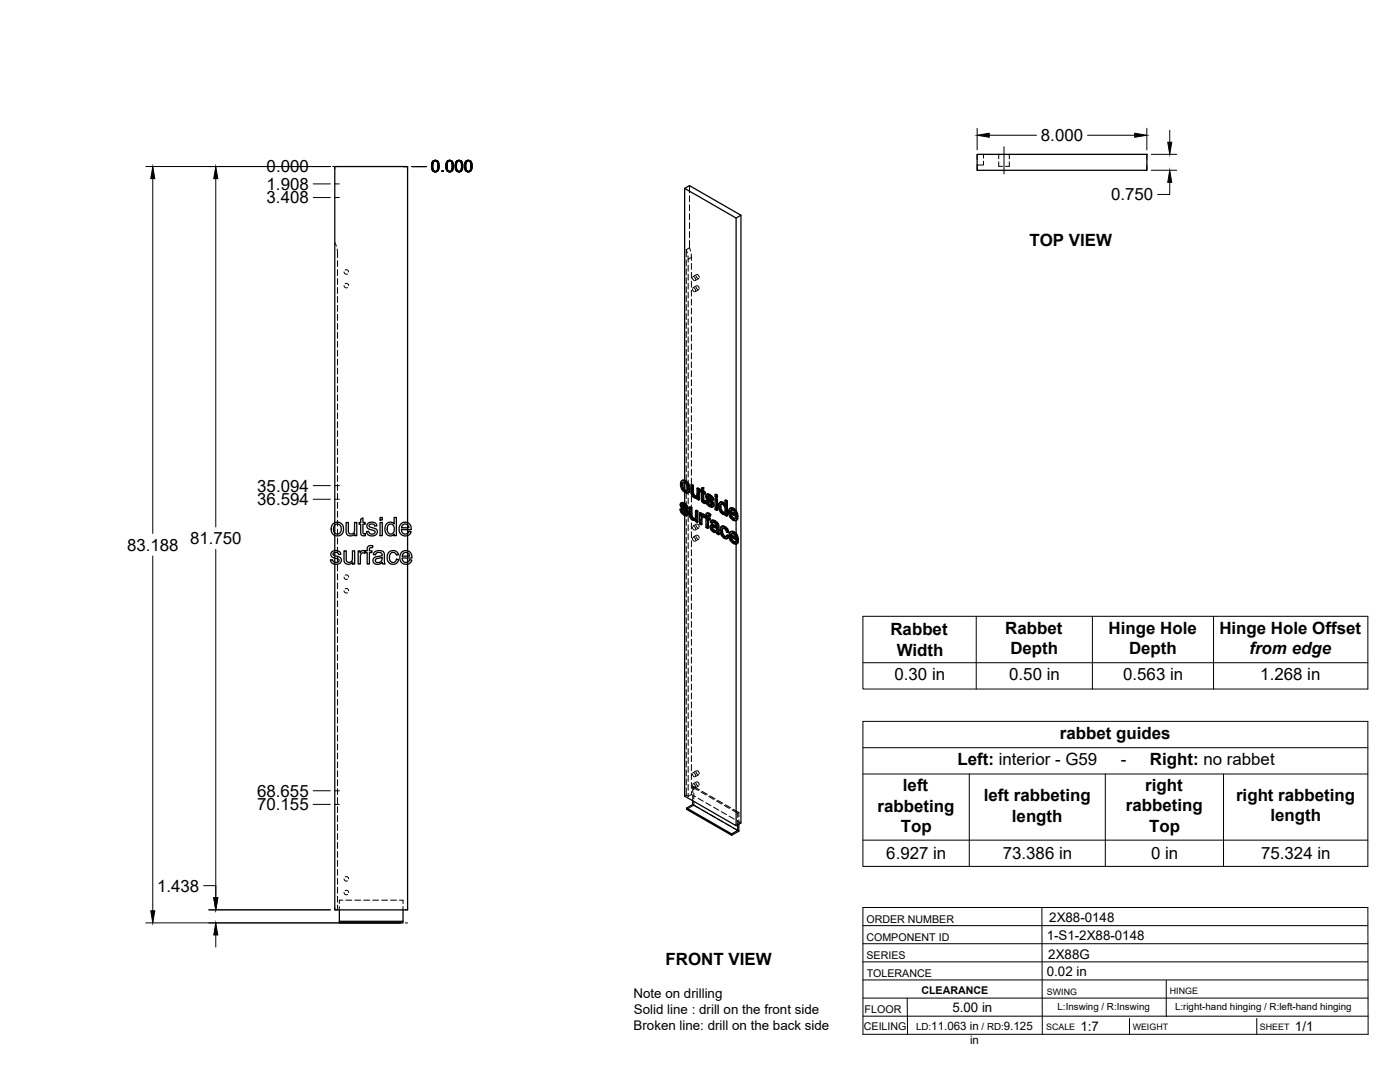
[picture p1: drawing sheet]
<svg xmlns="http://www.w3.org/2000/svg" width="559mm" height="432mm" viewBox="0 0 559 432" stroke-linecap="round" stroke-linejoin="round" font-family="sans-serif">
<!-- layer: Visible -->
<g fill="none" stroke="#000" stroke-width=".51">
<path d="M273.3 75.2l1.9-1.1 20.5 11.8v242.5l-1.9 1.1M273.3 75.2l20.5 11.8v116.8M273.3 75.2v116.4M390 61.6h67.8v6.4h-67.8zM295.7 85.9l-1.9 1.1M272.2 191.8l.6-.2 .9 .2zM272.2 191.8l-.4 .5-.2 1 .5 1.9 1.5 1.4 .8 .1 .5-.3M272.3 193.6l.3 1.4M272.6 195l.3-.1 .8 .8-.3 .2zM272.8 192.5l-.2 .9M272.9 194.9l-.3-1.5-.3 .2v-.3l.2-.6 .5-.2 1 .7 .4 1.3-.2 1.4h-.8M273.3 192.6v2.8"/>
<path d="M273.3 196.4v4.5M273.4 192l1 1a1.88 1.88 0 0 1 1 2M273.7 195.7l.5 .2M273.7 191.8l1.2 1.3M274.6 193.3l.5 1.9 .3-.2-.2 1.2M275.1 195.2l-.2 1.2 .3-.2-.6 .5M275.8 193.5l.7 .4 .3-.2v3.2M276.5 193.9v3.1l.3-.1 .3 .6M276.5 197.1l.3 .6 .3-.2 .4 .4M276.8 197.7l.4 .4h.9M276.8 193.7l-.7-.4-.3 .2v3l.3 1.2 .8 .8a.97 .97 0 0 0 1.4 .1v.6l.5 .4M277.2 198.1l.5 .1"/>
<path d="M278 198.1l-.3 .1M278.2 194.9l.6 .4 .4-.2v4.3l-.4 .2v-4.3M278.3 198.6l-.3 .2M279.2 195.1l-.7-.4-.3 .2v2.7l-.5 .6M280 195.5l-.5 .1v.6l.5 .3v3.3l.9 1h.7l-.1-.7h-.6M280 194.8l.9-.2v1.5M280.6 194.8v1.5l.3-.2 .6 .3M280.6 196.3l.6 .3 .3-.2v.6l-.3 .2v-.6M280.6 199.7l.6 .2M280.7 200l.8 .1M280.9 194.6l-.9 .2v1.1l-.5-.3M280.9 197v2.6"/>
<path d="M281.2 197.2l-.6-.4v2.9l.4 .1M281.6 199.8l.6 .3M282.1 197.3l.7-.1 .6 .2M282.3 198.3l.6 .4M282.4 198.6l.2 .3 .4-.1 1.4 1.3M282.4 197.1l-.4 .3M282.5 197.4h.9l.7 .6M282.5 199.9l-.9-.1 .7 1.6 1.2 .9 1-.1M282.6 198.9l1.5 1.4 .3-.2 .4 .6M282.6 198v.1M282.7 198.4l-.1-.3-.3 .2 .1-.2 .9 .3 .6 1 .6 .2M282.8 197.2l-.9 .2-.2 .9 .4 .9 1.8 1.8-.1 .7"/>
<path d="M283 197.6l.8 .6 .3-.2 .5 .6M283.8 198.2l.5 .6 .3-.2 .2 .9-.3 .1-.2-.8M285.4 199l.3-.1 .7 .3-.4 .2zM285.4 197.4l.3-.2 .7 .4-.4 .2zM285.4 199v4.3l.6 .4M285.4 197.4v.8l.6 .4M286.4 199.2v4.3l-.4 .2v-4.3M286.4 197.6v.8l-.4 .2v-.8M289.4 199.7l.6 .3 .3-.1v5.9l-.3 .2v-6M290.3 199.9l-.6-.4-.3 .2v2.1l-.5-.7M133 209l1.7-.6 1.4 .5 .9 1.2v2.2l-.8 1.1-1.8 .5-1.5-.7-.7-1.6a2.9 2.9 0 0 1 .8-2.6zM133.5 209.6l1.2-.5 .7 .2 .5 .6 .3 1.7-.8 1.4-1.2 .1-.8-.6-.3-1.6z"/>
<path d="M133.6 209.6v3.1M133.6 213.7v6M137.3 219.8h.9v3a1.32 1.32 0 0 0 1.3 1.7 1.32 1.32 0 0 0 1.2-1.8v-2.9h.9v5.3h-.8v-.8a1.86 1.86 0 0 1-2.3 .9 1.86 1.86 0 0 1-1.2-2.1zM138.2 208.5h.8l.1 3.8a1.31 1.31 0 0 0 1.7 .7 1.31 1.31 0 0 0 .7-1.7v-2.8h.9v5.3h-.8v-.8a1.86 1.86 0 0 1-2.2 .8 1.86 1.86 0 0 1-1.2-2zM143 219.8h.7v.8a1.28 1.28 0 0 1 2.1-.6l.8-.2v-1.1a1.56 1.56 0 0 1 2.2-.9l-.1 .8a.81 .81 0 0 0-.9 0 .81 .81 0 0 0-.4 .8v.4h1.1v.7h-1.1v4.6h-.8v-4.6h-.8v-.4l-.3 .7-.8-.2-.7 .5-.2 4h-.8zM144 207.2l.9-.5v1.8h.9v.7h-.9v3.4l.2 .4h.7l.1 .8h-1.3l-.6-.7v-3.9h-.7v-.7h.7zM146.7 209l.9-.5 1.4-.1a1.53 1.53 0 0 1 1.4 1.5l-.8 .1a1.17 1.17 0 0 0-1.2-.9 1.17 1.17 0 0 0-1.1 .8l.4 .5 2.1 .5a1.6 1.6 0 0 1 .7 2.1 1.6 1.6 0 0 1-2 .9l-1.5-.4-.7-1.3 .9-.2 .4 .9 .5 .2 1.3-.2a.73 .73 0 0 0 .3-.9 .73 .73 0 0 0-.9-.4l-1.1-.3a1.41 1.41 0 0 1-1-2.3zM151.7 208.5h.9v5.3h-.9zM151.7 206.5h.9v1h-.9zM154.3 209l1.1-.6a1.86 1.86 0 0 1 1.9 .7v-2.6h.9v7.3h-.8v-.7a2.17 2.17 0 0 1-2.7 .5 2.17 2.17 0 0 1-1.1-2.5zM155 209.5l1.3-.3 .9 1v2l-.8 .9-1-.1-.7-.9-.1-1.5zM160 209.1a2.46 2.46 0 0 1 2.9-.4 2.46 2.46 0 0 1 1.2 2.7h-3.9l.3 1 .8 .7a1.46 1.46 0 0 0 1.9-1l.9 .1-.5 .9-.9 .7h-1.5l-1.2-.6-.7-1.7 .1-1.2z"/>
<path d="M160.7 209.5l.6-.3h1l.6 .6 .3 .8h-2.9zM162.7 208.6v-142.1h-29.1v142.1M162.7 209.5v1.1M162.7 211.4v1.5M162.7 213.8v6M271.4 203.2l.6 .3M271.9 200.7l.7-.1 .6 .2M272 203.5l.4-.2 .2 .9-.3 .1zM272.1 201.7l.7 .4M272.2 202l1.1 .6M272.2 200.6l-.4 .2M272.3 204.3l.7 .6h.8"/>
<path d="M272.3 200.8h.9l.8 .6M272.4 203.3l-1-.1 .7 1.6 1.3 .9 .9-.1M272.4 202.3l1.5 1.4 .3-.2 .5 .7M272.5 201.4l-.1 .1M272.5 201.8l-.3-.3 1 .3 .5 1 .6 .3M272.6 200.6l-.9 .3-.2 .8 .4 .8 1.9 1.9-.2 .7M272.9 201l.7 .6 .4-.2 .4 .7M273 204.9l.6 .2M273.3 205.7v112l20.5 11.8v-112.3M273.3 203.9v.9l-.7-.6M273.3 201.9v.7M273.3 202.6l.9 .9"/>
<path d="M273.6 201.6l.5 .6 .3-.1 .3 .8-.4 .2-.2-.9M273.7 205.1h-.1M273.9 203.7l.4 .6 .4-.1 .1 .7M274.3 204.3l.2 .7 .3-.1-.2 .5M274.5 205l-.2 .6 .3-.2-.4 .4M275.2 202.4l.7 .4 .3-.2v3.2M275.9 202.8v3.2l.3-.2 .3 .6M275.9 206l.2 .6 .4-.2 .4 .4M276.1 206.6l.5 .4h.9M276.2 202.6l-.7-.4-.3 .2v3.1l.3 1.1 .8 .8a.97 .97 0 0 0 1.4 .1M276.6 207l.6 .2M277.5 207l-.3 .2"/>
<path d="M277.6 203.8l.6 .4 .4-.2v4.3l-.4 .2v-4.3M277.7 207.5v.7l.5 .3M277.7 207.5l-.2 .2M278.6 204l-.7-.4-.3 .2v2.7l-.4 .7M279.2 204.7l.6 .4 .3-.2v.5l.4-.2M279.8 205.1v.6l.7-.5 .4 .1M280 206.4l.2 2.8-.4 .2v-2.2M280.1 204.9l-.6-.3-.3 .1v4.3l.6 .4M280.2 205.3h.7l.6 .4M280.3 206.1v.1M280.6 205.4l.6 .5M281 206.6l-.8-.5-.2 .3 .3-.2-.1 .8"/>
<path d="M281.2 200.3l.1 .7M281.2 206.4l.6 .4v3.7l.6 .4M281.2 206.4v-.3l-.2 .5M281.2 206.5l-.2 .1M282.2 204.9h.9l.6 .4M282.2 200.1l.3-.2 .3 .8-.3 .2zM282.4 206.6l.7 .4 .3-.2v.6l-.3 .1v-.5M282.5 204.7l-.5 .2M282.5 200.9l.6 .6h.9M282.7 207.3v3.4l-.3 .2v-3.8l.7 .4M282.7 205.7v.7M282.8 205.1l.6 .4 .3-.2-.4 .8 .1-.6"/>
<path d="M282.8 200.7l.7 .7M283.1 204.9l-.6-.2-.5 .2-.2 1.3-.6-.3 .6-.1M283.1 201.5l.7 .2M283.3 206.1a.46 .46 0 0 0-.5-.5 .46 .46 0 0 0-.4 .6v.4l.3-.2 .7 .4M283.8 209.6l.8-.2 1.4 .5M283.9 201.7h-.1M284.1 210.7l.2 .6 .3-.2 .5 .5M284.1 200.3l.4 .6 .3-.2 .2 .8M284.2 210.4l-.1 .3 .3-.2 .2 .6M284.2 209.4l-.5 .2M284.3 211.3l.5 .5h1h-1M284.3 210.3l-.1 .1"/>
<path d="M284.3 207.7l.9 .4 .3-.2 .8 .6M284.4 210.3l.8 .3a.72 .72 0 0 1 .8 .6 .72 .72 0 0 1-.5 .8M284.4 210.3l-.2 .1M284.4 210.3v.2M284.5 200.9l.1 .7 .4-.1-.2 .5M284.5 208.4l-.4 .5 .2-.4 .5-.1 1.1 1a.48 .48 0 0 1 0 .8 .48 .48 0 0 1-.7-.3l-.9-.3M284.6 209.4l-1 .3-.2 .9 .7 1.3 1.1 .6a.62 .62 0 0 1 .7 0 .62 .62 0 0 1 .3 .5l.6 .4M284.6 201.6l-.1 .6 .3-.2-.5 .4M284.6 207.6l-.7 .2M285.2 208.1l.8 .5 .3-.1 .4 .5M285.5 207.9l-.9-.3-.8 .3-.3 .5 .6 .5M286 208.6l.4 .6 .3-.2 .2 .7"/>
<path d="M286.4 209.2l.2 .6 .3-.1 .1 2.9M286.6 209.8l.1 3 .3-.2 .1 .6-.3 .2-.1-.6M287.4 202.4l.3 1.4M287.5 200.4h1.2l.6 .6M287.7 201.3h.8l.6 .8 .3 1.5-.3 1M287.7 201.3l-.3 1.1 .3-.2 .3 1.4M287.7 203.8l.3-.2 .8 .8-.4 .2zM287.8 201.2l-.1 .1M287.8 200.3l-.5 .2M288 201.1l-.3 1.1M288.1 212v.1a1.11 1.11 0 0 0 .7 1.4l.6 .5M288.2 210.1l.9 .2 .3-.2 1 1"/>
<path d="M288.3 213.4l.8 .8h.8M288.4 200.6l.5 .5h.5M288.4 204.6h.7M288.5 209.9l-.6 .3M288.6 210.8l-.2 1M288.7 200.4l-.8-.2-.8 .4-.3 .8v1.3l.9 1.9 1 .7 .7-.2v.5l.6 .4M288.8 204.4l.4 .1M289.1 210.3l.8 .6a1.42 1.42 0 0 1 1 1.5l-.3 .1-.5-1.3M289.4 210.1l-.9-.2-.7 .3-.4 .8v1.1l.4 1.3 .7 1 .9 .5 .7 .1M289.4 205.1l-.2 .2M290 213.7l.6 .4M290.6 212.5l-.6-.2-.7-1.2-.9-.3-.3 1.2 .3-.2 .3 1.4"/>
<path d="M290.6 214.1l.4-.1-.3 .6-.6 .4zM291 214l-.7-.5-.6 .8-.6-.1M291.3 202.9h.9a1.84 1.84 0 0 1 1.8 1.2M291.5 204.3l2 1.2-.3-1.1-.9-.9-.6 .1-.2 .7 .3-.2 1.7 1M291.5 212.3l.8-.1a2.05 2.05 0 0 1 2 1.3M291.7 213.6l2 1.2-.4-1.3-.9-.6-.5 .1-.2 .6 .3-.2 1.7 1M291.8 205l.3 .9M291.8 206.1l.7 .8h.9M292 203.5l-.2 .6M292 215.5l.8 .8h.8M292 214.4l.3 .9M292.2 212.9l-.2 .5"/>
<path d="M292.5 203l1 1a1.97 1.97 0 0 1 1 2.1M292.5 206.9l.6 .2M292.7 212.4l1 1a1.83 1.83 0 0 1 1 1.8v.2M292.8 216.3l.5 .2M292.8 202.8l-.8-.2-1 .7-.2 1.4 .3 1.1 .7 1.1 1.2 .9h.7l.8-.9M293 212.2l-.8-.2-.9 .5-.3 1.9 1 2 .9 .6 .9 .2M293.3 207l-.2 .1M293.5 216.4l-.2 .1M293.5 206.6l.7 .5M293.7 204.3l.5 1.9 .3-.1-.3 .1M293.7 216l.7 .5M293.8 206.2v.3"/>
<path d="M293.8 207.7v5.2M293.8 215.5v.5M293.9 213.7l.5 1.9 .3-.2-.3 .2M294.2 206.4l-2.8-1.6 .4 1.3 .3-.2 .8 .9M294.4 215.8l-2.8-1.6 .4 1.3 .3-.2 .8 .8M294.5 206.9l-.7 .8M294.5 206.9l-.6-.5-.8 .7M294.7 216.3l-.7 .8M294.7 216.3l-.9 .9M294.7 216.3l-.7-.5-.7 .7M132.4 220.2l1.2-.5 1.1 .1a1.53 1.53 0 0 1 1.4 1.4l-.9 .1a1.17 1.17 0 0 0-1.1-.9 1.17 1.17 0 0 0-1.2 .9l.3 .3 2.8 1.1a1.85 1.85 0 0 1-.4 2.2 1.85 1.85 0 0 1-2.2 .2l-1.1-.6-.4-1 .9-.1 .3 .7 .7 .4 1.2-.2a.81 .81 0 0 0 .2-1.1 .81 .81 0 0 0-1-.3l-1.2-.4a1.35 1.35 0 0 1-.6-2.3zM133.6 220.5v1.3"/>
<path d="M133.6 222.7v1.7M149.5 220.3l.7-.4 1.2-.2 1.7 .6 .6 4.8h-.9l-.2-.6-1.3 .6-1.2 .1-.8-.4-.4-.7a1.74 1.74 0 0 1 2-2l.6-.1a.77 .77 0 0 0 1-.8 .77 .77 0 0 0-1-.7l-1.2 .2-.4 .7-.9-.1zM150 223.2l2.5-.7a1.62 1.62 0 0 1-.6 1.7 1.62 1.62 0 0 1-1.9 0l-.2-.5zM155.2 220.4l1.2-.6h1.4l.8 .7 .4 .9-.8 .1a1.44 1.44 0 0 0-1.9-.9 1.44 1.44 0 0 0-.9 1.9l.4 1.4 .7 .5 1.1-.1 .6-1.1 .9 .1-.5 1.2a2.49 2.49 0 0 1-3.2 .2 2.49 2.49 0 0 1-.8-3.2zM160.3 220.5a2.46 2.46 0 0 1 2.9-.5 2.46 2.46 0 0 1 1.2 2.7h-3.9l.2 .9 .8 .8a1.43 1.43 0 0 0 2-1l.9 .1-.5 .9-.9 .7h-1.7l-1-.6-.6-.9-.1-1.1 .1-1zM161 220.9l.5-.4h1.1l.6 .5 .3 1h-3zM162.7 225.1v138h-29.1v-137.9M162.7 220.6v1.4M162.7 222.7v1.6M276.5 319.6v1.5l-2.4 1.4v.5l17.9 10.3v-.5l-17.9-10.3M276.5 321.1l17.9 10.3-2.4 1.4M294.4 329.2v2.2"/>
<path d="M294.9 328.9v2.8l-2.9 1.6M135.4 363.1v5.2h25.5v-.6h-25.5M160.9 363.1v4.6"/>
</g>
<!-- layer: Hidden -->
<g fill="none" stroke="#000" stroke-width=".4">
<path d="M275.2 74.1v2.9M275.2 78.1v2.4M392.6 64.3v1.5h-2.6M392.6 61.6v1.5M398.6 64.6v1.8h1.6M398.6 61.6v1.8M402.9 64.6v1.8h-1.5M402.9 61.6v1.8M133.6 96.8l.7 1.4M134.6 99.4l.1 3.4M273.9 99.6l.4 1.3M273.9 99.6v2.9"/>
<path d="M275.2 96v2.9l.4 1.3M275.2 98.9l-1.3 .7M275.2 81.7v2.4M275.2 85.3v2.4M275.2 88.9v2.3M275.2 92.4v2.4M134.7 104v2.4M134.7 107.6v2.4M134.7 111.2v2.4M134.7 114.7v2.4M134.7 118.3v2.4M137.3 114l.5 .8h.9"/>
<path d="M137.3 108.5l.5 .8h.9M137.8 113.2h.8l.5 .8M137.8 107.8l.8-.1 .5 .8M273.9 103.7v2.4M273.9 107.3v2.4M273.9 110.8v2.4M273.9 114.4v2.4M273.9 118v2.4M274.6 102.1l.1 2.5M274.7 105.8v2.4M274.7 109.4v2.4M274.7 113v2.4"/>
<path d="M274.7 116.6v2.3M275.9 101.3l.1 2.6M276 105.1v2.4M276 108.7v2.4M276 112.2v2.4M276 115.8v2.4M276 119.4v2.4M276.4 115.3l.2 .7 .6 .5M276.4 110.8l.2 .7 .6 .5M276.8 114.8l.6 .5 .3 .7M276.8 110.4l.6 .4 .3 .7M277.8 114.4l.3 .9 .5 .3"/>
<path d="M277.8 110l.3 .8 .5 .4M278 114l-1.4 .9M278 109.6l-1.4 .8M278.3 114l.5 .4 .3 .8M278.3 109.5l.5 .5 .3 .7M278.9 115.6l-1.4 .8M278.9 111.1l-1.4 .9M134.7 121.9v2.4M134.7 125.5v2.3M134.7 129v2.4M134.7 132.6v2.4M134.7 136.2v2.4"/>
<path d="M134.7 139.7v2.4M273.9 121.6v2.4M273.9 125.1v2.4M273.9 128.7v2.4M273.9 132.3v2.4M273.9 135.8v2.4M273.9 139.4v2.4M274.7 120.1v2.4M274.7 123.7v2.4M274.7 127.3v2.3M274.7 130.8v2.4M274.7 134.4v2.4"/>
<path d="M274.7 138v2.4M276 123v2.3M276 126.5v2.4M276 130.1v2.4M276 133.7v2.4M276 137.2v2.4M134.7 143.3v2.4M134.7 146.9v2.4M134.7 150.5v2.3M134.7 154v2.4M134.7 157.6v2.4M273.9 143v2.4"/>
<path d="M273.9 146.6v2.3M273.9 150.1v2.4M273.9 153.7v2.4M273.9 157.3v2.4M274.7 141.6v2.3M274.7 145.1v2.4M274.7 148.7v2.4M274.7 152.3v2.3M274.7 155.9v2.3M274.7 159.4v2.4M276 140.8v2.4M276 144.4v2.4"/>
<path d="M276 148v2.3M276 151.5v2.4M276 155.1v2.4M276 158.7v2.4M134.7 161.2v2.4M134.7 164.7v2.4M134.7 168.3v2.4M134.7 171.9v2.4M134.7 175.5v2.3M134.7 179v2.4M273.9 160.9v2.3M273.9 164.4v2.4"/>
<path d="M273.9 168v2.4M273.9 171.6v2.3M273.9 175.2v2.3M273.9 178.7v2.4M274.7 163v2.4M274.7 166.6v2.3M274.7 170.1v2.4M274.7 173.7v2.4M274.7 177.3v2.4M276 162.2v2.4M276 165.8v2.4M276 169.4v2.4"/>
<path d="M276 173v2.3M276 176.5v2.4M134.7 182.6v2.4M134.7 186.2v2.4M134.7 189.8v2.3M134.7 193.3v2.4M134.7 196.9v2.4M271.9 193.1l.5 1.9-.3 .2M272.4 195l1.3 1.3-.3 .2M272.5 191.6l-.9 1.7M272.8 192.5l-.2 .1M272.9 192.4h.8l-.3 .2"/>
<path d="M273.3 191.6v1M273.3 195.4v1M273.7 192.4l.8 .9-.4 .2M273.7 196.3l.9 .3-.3 .1M273.9 182.3v2.4M273.9 185.9v2.3M273.9 189.4v2.4M273.9 193v2.4M273.9 196.6v2.4M274.5 195.7l-.3 .2M274.5 193.3l.3 1.4-.4 .2M274.7 180.8v2.4"/>
<path d="M274.7 184.4v2.4M274.7 188v2.4M274.7 191.6v2.4M274.7 195.1v2.4M274.7 198.7v2.4M274.8 194.7l-.1 .7-.5 .5M274.9 196.5l-.3 .1M276 180.1v2.4M276 183.7v2.4M276 187.3v2.3M276 190.8v2.4M276 194.4v2.4"/>
<path d="M276 198v2.3M276.1 193.3l.1 3.4-.3 .2M276.2 196.7l.2 .7-.3 .1M276.4 197.4l.4 .6-.3 .1M276.8 198l.6 .5-.3 .1M277.4 198.5l.7 .2 .5-.3-.3 .2M278 198.1h.1M278.1 198.1h.1M278.3 198l-.4 .2M278.4 198.6h-.1M278.4 197.8l-.3 .3M278.5 194.7v2.7l-.4 .6"/>
<path d="M278.6 198.4v.7l-.3 .1M278.6 199.1l.6 .3M279.8 196l.5 .3-.3 .2M279.8 195.4v.6l-.3 .2M280 195.5l.3 .2M280.3 196.3v3.3l-.3 .2M280.3 194.6v1.1l-.3 .2M280.3 199.6l.3 .5-.3 .2M280.6 196.8l.3-.2v.4M280.9 196.6l.6 .4M281.9 199.7l.5 1.3-.4 .1M282 197.8l.1 .7-.3 .2"/>
<path d="M282.1 197.4l-.4 .6M282.1 198.5l.4 .6-.3 .2M282.3 197.2l-.5 .4M282.5 198l.3-.2-.2 .2M282.5 199.1l1.6 1.6-.3 .2M282.7 197.9l-.3 .1M282.8 197.8l.6 .2-.3 .2M283.4 198l.6 .5-.3 .2M284 198.5l.2 .7-.3 .2M284.2 199.2l.6 .3M285.7 197.2v.9l-.3 .1M285.7 198.9v1.5"/>
<path d="M285.7 198.1l.7 .3M289.7 199.5v2.1l-.3 .2M133.6 208.6v1M133.6 212.7v1M133.6 219.7v.8M134.7 200.5v2.3M134.7 204v2.4M134.7 207.6v2.4M134.7 211.2v2.4M134.7 214.8v2.3M134.7 218.3v2.4M162.7 208.6v.9"/>
<path d="M162.7 210.6v.8M162.7 212.9v.9M162.7 219.8v.8M271.7 203.1l.5 1.3-.3 .2M271.8 201.3l.2 .6-.3 .2M271.9 200.8l-.4 .6M272 201.9l.4 .6-.3 .2M272.1 200.6l-.5 .4M272.2 204.4l1.1 1-.3 .1M272.3 201.4l.3-.2-.1 .2M272.4 202.5l1.6 1.6-.3 .2M272.6 201.3l-.4 .1"/>
<path d="M272.6 201.2l.6 .2-.3 .2M273.2 201.4l.6 .6-.3 .1M273.3 200.9v1M273.3 202.6v1.3M273.3 204.7v1M273.3 205.4l.8 .2-.3 .2M273.8 204.9h.2M273.8 202l.2 .6-.3 .2M273.9 200.2v2.3M273.9 203.7v2.4M273.9 207.3v2.4M273.9 210.9v2.4"/>
<path d="M273.9 214.4v2.4M273.9 218v2.4M274 204.1l.2 .5-.4 .1M274 204.9l-.3 .2 .3-.2M274 202.6l.7 .3M274.2 204.6l-.2 .3M274.5 205.6h-.4M274.7 202.3v2.4M274.7 205.8v2.4M274.7 209.4v2.4M274.7 213v2.4M274.7 216.6v2.3"/>
<path d="M275.5 202.2l.1 3.4-.3 .2M275.6 205.6l.2 .7-.3 .2M275.8 206.3l.4 .6-.3 .2M276 201.5v2.4M276 205.1v2.4M276 208.7v2.4M276 212.3v2.3M276 215.8v2.4M276 219.4v2.4M276.2 206.9l.6 .5-.3 .2M276.4 214.8l.2 .7 .6 .5M276.4 210.4l.2 .7 .6 .5"/>
<path d="M276.8 207.4l.7 .2 .5-.3-.2 .2M276.8 214.4l.6 .4 .3 .8M276.8 209.9l.6 .5 .3 .7M277.5 207h.1M277.7 206.9l-.4 .2M277.8 214l.3 .8 .5 .4M277.8 209.6l.3 .8 .5 .3M277.8 206.7l-.3 .3M277.9 203.6v2.8l-.4 .5M278 207.3v.7l-.3 .2M278 213.6l-1.4 .8M278 209.1l-1.4 .9"/>
<path d="M278 208l.6 .3M278.3 213.6l.5 .4 .3 .7M278.3 209.1l.5 .4 .3 .8M278.9 215.2l-1.4 .8M278.9 210.7l-1.4 .8M279.5 207.3v1.6l-.3 .1M279.5 208.9l.7 .3M279.5 204.6v1.5M280.1 205.4v.1M280.3 206.1l.2-.2-.3 .2M280.4 205.2l-.6 .5M280.4 206l-.3 .1"/>
<path d="M280.5 205.9l.4 .1-.3 .2M280.6 200.1l.5 .5-.3 .1M280.9 206l.4 .4M281.1 200.6l.5 .2M281.2 206.1l.3-.2-.2 .5M281.5 205.7v.1M281.5 206.3l.6 .3-.3 .2M281.5 205.9l-.2 .5M281.5 205.7l-.3 .3M281.8 205.8l.3 .2M282.1 209v1.3l-.3 .2M282.1 210.3l.6 .4"/>
<path d="M282.1 206.6v1.3M282.2 205l-.1 1-.3 .2M282.3 204.7l-.5 .4M282.4 207.1l.3-.2v.4M282.4 201l1.1 1-.3 .1M282.5 205.7h.2M282.7 206.9l.7 .5M282.8 205.5l.4 .1-.3 .2M283.2 205.6l.4 .3M283.5 202l.8 .2-.3 .2M283.7 210.1l.4 1.1-.4 .2M283.8 208.2l.6 .5"/>
<path d="M283.8 209.6l-.4 .7M284 201.5h.1M284 209.4l-.5 .4M284.1 211.2l.9 .9-.3 .2M284.1 207.7l-.6 .7M284.1 201.5l-.2 .2M284.1 200.7l.2 .5-.3 .1M284.2 201.5l-.4 .2M284.2 207.6l-.4 .3M284.3 201.2l-.2 .3M284.4 208.4l.4-.2-.3 .2M284.5 210.2l.2-.1z"/>
<path d="M284.5 210.2l-.2 .1M284.6 210.1l-.4 .2M284.6 202.2h-.3M284.7 210.1l1.6 .5-.3 .2M284.8 208.2l.6 .2-.3 .2M285 212.1l.7 .2-.3 .2M285.4 208.4l.7 .7-.3 .2M285.7 212.3l.7-.1-.4 .2M285.7 201.6v1.6l-.3 .1M285.7 203.2l.7 .3M286 209.9l.3 .1M286 211.7l-.3 .2"/>
<path d="M286.1 209.1l.2 .7-.3 .2M286.2 211.5l-.4 .3M286.3 210.6l-.1 .9-.3 .2M286.3 209.8l-.3 .4M286.4 212.2l.1 .7-.3 .1M286.5 212.9l.6 .3M287.1 201.8l.2 1.3-.3 .2M287.3 200.7l-.2 1.1-.3 .2M287.3 203.1l.6 1.1-.4 .2M287.6 200.3l-.6 .6M287.7 211.4l.5 1.9-.3 .2M287.9 204.2l.8 .8-.3 .1"/>
<path d="M287.9 210.3l-.2 1.1-.3 .2M288 201.1h.7l-.3 .2M288 201.1l-.2 .1M288 201.1h.1M288.1 201l-.3 .2M288.2 213.3l1.2 1.3-.3 .2M288.2 210l-.6 .5M288.6 210.8l-.2 .1M288.7 210.7l.8 .1-.4 .1M288.7 205l.6 .1 .4-.2-.3 .2M288.7 201.1l.8 .8-.4 .2M289.4 201.1l.3 .5"/>
<path d="M289.4 214.6l1 .2M289.5 210.8l.5 .5-.3 .2M289.5 201.9l.3 1.5-.4 .2M289.5 205.1h-.1M289.7 204.9v.6l-.3 .1M289.7 205.5l.6 .3M289.8 203.4l-.2 .7-.4 .4 .3-.1M290 211.3l.3 .8-.3 .2M290 214.1l-.1 .1M290.3 212.1l.6 .3M290.3 213.5l-.6 .8M291.1 204.1l.5 1.9-.3 .2"/>
<path d="M291.3 213.5l.5 1.9-.4 .2M291.4 204.8l.4-.1v.3M291.6 206l1.3 1.4-.4 .1M291.6 202.7l-.8 1.6M291.6 214.2l.4-.2v.4M291.8 204.7l2.7 1.5M291.8 215.4l1.3 1.3-.3 .2M291.8 212.1l-.5 1.4-.3 .2M292 214l2.7 1.6M292 203.5l-.2 .1M292.1 203.4l.7 .1-.3 .1M292.2 212.9h-.2"/>
<path d="M292.3 212.7l.7 .1-.3 .2M292.8 203.5l.8 .8-.3 .2M292.9 207.4l1 .2-.3 .2M293 212.8l.8 .9-.3 .2M293.5 206.9h-.1M293.5 206.9l-.2 .1M293.5 205.1l.4 .2M293.6 206.8l-.4 .2M293.6 204.3l.3 1-.4 .2M293.7 216.3h-.1M293.7 216.3l-.2 .1M293.7 214.4l.4 .3"/>
<path d="M293.8 216.2l-.4 .2M293.8 213.7l.3 1-.4 .1M293.8 216v1.2l.3-.2-1-.3M293.8 203.8v2.4M293.8 206.5v1.2M293.8 212.9v2.6M293.9 206.4l-.4 .5M294 215.8l-.3 .5M294.1 207.5l-.2 .1M294.3 216.9l-.2 .1M133.6 221.8v.9M133.6 224.4v.8"/>
<path d="M134.7 221.9v2.4M134.7 225.5v2.4M134.7 229v2.4M134.7 232.6v2.4M134.7 236.2v2.4M134.7 239.8v2.3M137.3 235.8l.6 .8 .8-.1M137.3 230.3l.6 .9 .8-.1M137.8 235l.8-.1 .5 .9M137.8 229.5h.8l.5 .8M162.7 222v.7M162.7 224.3v.8"/>
<path d="M273.9 221.6v2.4M273.9 225.1v2.4M273.9 228.7v2.4M273.9 232.3v2.4M273.9 235.9v2.4M273.9 239.4v2.4M274.7 220.1v2.4M274.7 223.7v2.4M274.7 227.3v2.4M274.7 230.8v2.4M274.7 234.4v2.4M274.7 238v2.4"/>
<path d="M276 223v2.4M276 226.5v2.4M276 230.1v2.4M276 233.7v2.4M276 237.3v2.3M134.7 243.3v2.4M134.7 246.9v2.4M134.7 250.5v2.4M134.7 254v2.4M134.7 257.6v2.4M273.9 243v2.4M273.9 246.6v2.4"/>
<path d="M273.9 250.1v2.4M273.9 253.7v2.4M273.9 257.3v2.4M274.7 241.6v2.3M274.7 245.1v2.4M274.7 248.7v2.4M274.7 252.3v2.4M274.7 255.9v2.3M274.7 259.4v2.4M276 240.8v2.4M276 244.4v2.4M276 248v2.4"/>
<path d="M276 251.5v2.4M276 255.1v2.4M276 258.7v2.4M134.7 261.2v2.4M134.7 264.8v2.3M134.7 268.3v2.4M134.7 271.9v2.4M134.7 275.5v2.4M134.7 279v2.4M273.9 260.9v2.3M273.9 264.4v2.4M273.9 268v2.4"/>
<path d="M273.9 271.6v2.4M273.9 275.2v2.3M273.9 278.7v2.4M274.7 263v2.4M274.7 266.6v2.3M274.7 270.2v2.3M274.7 273.7v2.4M274.7 277.3v2.4M276 262.3v2.3M276 265.8v2.4M276 269.4v2.4M276 273v2.4"/>
<path d="M276 276.5v2.4M134.7 282.6v2.4M134.7 286.2v2.4M134.7 289.8v2.3M134.7 293.3v2.4M134.7 296.9v2.4M273.9 282.3v2.4M273.9 285.9v2.3M273.9 289.5v2.3M273.9 293v2.4M273.9 296.6v2.4M274.7 280.9v2.3"/>
<path d="M274.7 284.4v2.4M274.7 288v2.4M274.7 291.6v2.4M274.7 295.1v2.4M274.7 298.7v2.4M276 280.1v2.4M276 283.7v2.4M276 287.3v2.3M276 290.8v2.4M276 294.4v2.4M276 298v2.4M134.7 300.5v2.4"/>
<path d="M134.7 304.1v2.3M134.7 307.6v2.4M134.7 311.2v2.4M134.7 314.8v2.3M134.7 318.3v2.4M273.9 317.3l.8 .5M273.9 300.2v2.3M273.9 303.7v2.4M273.9 307.3v2.4M273.9 310.9v2.4M273.9 314.5v2.8M273.9 317.3l-.6 .4"/>
<path d="M274.7 302.3v2.4M274.7 305.9v2.4M274.7 309.4v2.4M274.7 313v2.4M274.7 316.6v1.2M276 317l-1.3 .8M276 301.6v2.3M276 305.1v2.4M276 308.7v2.4M276 312.3v2.3M276 315.8v1.2M276 317l1.6 1"/>
<path d="M276.4 308.8l.2 .7 .6 .5M276.4 313.3l.2 .7 .6 .5M276.5 317.5v2.1M276.5 314.2l2.3 1.3M276.8 308.4l.6 .4 .3 .8M276.8 312.8l.6 .4 .3 .8M276.9 315.3v-1.4l-.4 .3v2.1M276.9 316.4v2.4M276.9 313.9l2.3 1.3M277.8 308l.3 .8 .5 .4M277.8 312.4l.3 .9 .5 .3M278 307.6l-1.4 .8"/>
<path d="M278 312l-1.4 .9M278.3 307.6l.5 .4 .3 .7M278.3 312l.5 .4 .3 .8M278.6 318.6l2.1 1.2M278.9 309.1l-1.4 .9M278.9 313.6l-1.4 .8M279.8 316.1l2.1 1.2M280.2 315.8l2.1 1.2M282.9 317.9l2 1.2M283.4 317.6l2 1.2M286 319.7l2.1 1.1M286.4 319.4l2.1 1.2"/>
<path d="M134.7 321.9v2.4M134.7 325.5v2.4M134.7 329.1v2.3M134.7 332.6v2.4M134.7 336.2v2.4M134.7 339.8v2.4M276.9 321.3l-2.8 1.7M276.9 320v1.3M276.9 321.3l2.3 1.3M280.2 323.2l2.1 1.2M281.7 320.4l2.1 1.1M283.4 325l2 1.2"/>
<path d="M284.8 322.1l2.1 1.2M286.4 326.8l2.1 1.2M287.9 323.9l2.1 1.2M289.1 321.4l2 1.2M289.5 321.2l2.1 1.2M289.5 328.6l2.1 1.2M291 325.7l2.1 1.2M292.2 323.2l2.2 1.3 .5-.2M292.6 323l2.3 1.3M292.6 330.4l2.3 1.3M294.1 327.5l1.6 .9M294.4 324.5v1.7"/>
<path d="M294.4 327.4v1.8M294.9 324.3v1.7M294.9 327.2v1.7M134.7 343.3v2.4M134.7 346.9v2.4M134.7 350.5v2.4M134.7 354.1v2.3M134.7 357.6v2.4M136.8 359.2h-1.4v1.4M137.3 350.8l.6 .8 .8-.1M137.3 356.2l.5 .8h.9M137.8 349.9h.8l.5 .8"/>
<path d="M137.8 355.4l1 .1 .3 .7M138 359.2h2.4M141.6 359.2h2.4M145.2 359.2h2.4M148.8 359.2h2.3M152.3 359.2h2.4M155.9 359.2h2.4M159.5 359.2h1.4v1.4M134.7 361.2v1.9M135.4 361.8v1.3M160.9 361.8v1.3"/>
</g>
<!-- layer: Reference -->
<g fill="none" stroke="#000" stroke-width=".4">
<path d="M132.7 66.5h.9v.9M133.6 66.5h1.8M133.6 78.8h1.8M133.6 73.4h1.8M160.9 66.5h1.8M161.8 66.5h.9v.9M390 61.6v2.1M390 65.8v2.2M457.8 61.6v2.1M457.8 65.8v2.2M133.6 199.2h1.8M133.6 193.8h1.8"/>
<path d="M133.6 315.6h1.8M133.6 321h1.8M133.6 362.2v.9h.9M161.8 368.3h.9M162.7 362.2v.9h-.9"/>
</g>
<!-- layer: Hidden Narrow -->
<path d="M276 102.7l-1.3 .7M276.1 196l-.3 .2M278.5 197l-.3 .2M280.3 198.8l-.3 .1M273.3 203.5l-.3 .1M275.5 204.9l-.3 .2M277.9 205.9l-.3 .2M282.1 205.6l-.3 .1M283.5 200l-.3 .2M285.3 210.3l-.4 .2M286.3 210.9l-.3 .1" fill="none" stroke="#000" stroke-width=".4"/>
<!-- layer: Visible Narrow -->
<path d="M276.8 196.1l-.3 .2M280.9 199.2l-.3 .1M283.5 199.2l-.3 .2M273.3 202.6l-.3 .2M276.2 205l-.3 .2M282.7 206l-.3 .2M285.2 209.6l-.3 .2M286.9 210.3l-.3 .2M286.9 211.3l-.3 .2" fill="none" stroke="#000" stroke-width=".4"/>
<!-- layer: Titleblock -->
<path d="M344.4 362.2h201.6l.1 50.6h-201.7zM344.4 376.6h201.6M344.4 369.4h201.6M415.9 362.2l.1 50.6M344.4 383.9h201.6M344.4 398.3h201.6M344.4 391.1h201.6M362.1 398.3l.1 14.4M465.5 391.3v14.4M344.4 405.5h201.7M450.8 406.4v6.4M501.6 406.4v6.4" fill="none" stroke="#000" stroke-width=".4"/>
<!-- layer: Custom Tables -->
<path d="M344.4 246h201.6v29h-201.6zM389.7 246v29M436 246v29M484.4 246v29M344.4 264.5h201.6M344.4 287.9h201.6v57.9h-201.6zM344.4 298.4h201.6M344.4 308.9h201.6M386.9 308.9v36.9M441.2 308.9v36.9M488.4 308.9v36.9M344.4 335.3h201.6" fill="none" stroke="#000" stroke-width=".4"/>
<!-- layer: FD_Dimensions -->
<g fill="none" stroke="#000" stroke-width=".4">
<path d="M390 51.2v8.6M394.8 54h18.9M434.1 54h18.8M457.8 51.2v8.6M466.9 51.9v4.9M58.2 66.5h73.7M61 71.3v141.6M86.1 71.3v139M125 78.8h6.9M125 73.4h6.9M164.4 66.5h5.9M459.5 61.6h10.2"/>
<path d="M459.5 67.9h10.2M466.9 72.8v4.8h-4.8M125 199.2h6.9M125 193.8h6.9M86.1 219.3v139M61 221.9v141.6M125 315.6h6.9M125 321h6.9M81.3 353.4h4.8M58.2 368.3h101.8M83.3 363.1h48.6M86.1 373.1v4.9"/>
</g>
<path d="M390 54l4.8-.8v1.6zM452.9 53.2l4.9 .8-4.9 .8zM466.1 56.8h1.6l-.8 4.8zM61 66.5l.8 4.8h-1.6zM86.1 66.5l.8 4.8h-1.6zM466.9 67.9l.8 4.9h-1.6zM85.3 358.3h1.6l-.8 4.8zM60.2 363.5h1.6l-.8 4.8zM86.1 368.3l.8 4.8h-1.6z" fill="#000" stroke="#000" stroke-width=".4"/>
<!-- layer: Smart Centers -->
<path d="M400.7 58.5v10.9" fill="none" stroke="#000" stroke-width=".4"/>
<g font-size="6.7">
<text x="415.5" y="56.3">8.000</text>
<text x="106.4" y="68.8">0.000</text>
<text x="172" y="68.8">0.000</text>
<text x="106.4" y="75.8">1.908</text>
<text x="106.4" y="81.2">3.408</text>
<text x="443.5" y="80">0.750</text>
<text x="410.9" y="98.2">TOP VIEW</text>
<text x="102.7" y="196.2">35.094</text>
<text x="102.7" y="201.6">36.594</text>
<text x="50.7" y="219.8">83.188</text>
<text x="75.8" y="217.1">81.750</text>
<text x="355.4" y="253.6">Rabbet</text>
<text x="401.2" y="252.9">Rabbet</text>
<text x="442.5" y="252.9">Hinge Hole</text>
<text x="486.7" y="252.9">Hinge Hole Offset</text>
<text x="357.9" y="261.6">Width</text>
<text x="403.3" y="261">Depth</text>
<text x="450.6" y="261">Depth</text>
<text x="498.7" y="261">from edge</text>
<text x="357" y="271.4">0.30 in</text>
<text x="402.8" y="271.4">0.50 in</text>
<text x="448.3" y="271.4">0.563 in</text>
<text x="503" y="271.4">1.268 in</text>
<text x="423" y="294.8">rabbet guides</text>
<text x="382.2" y="305.4">Left: interior - G59</text>
<text x="447.4" y="305.4">-</text>
<text x="459" y="305.4">Right: no rabbet</text>
<text x="102.6" y="317.9">68.655</text>
<text x="360.4" y="315.8">left</text>
<text x="457.1" y="315.8">right</text>
<text x="102.6" y="323.4">70.155</text>
<text x="350.3" y="323.9">rabbeting</text>
<text x="392.7" y="319.8">left rabbeting</text>
<text x="449.4" y="323.8">rabbeting</text>
<text x="493.4" y="319.8">right rabbeting</text>
<text x="403.9" y="327.9">length</text>
<text x="507" y="327.8">length</text>
<text x="359.5" y="331.9">Top</text>
<text x="458.6" y="331.9">Top</text>
<text x="353.8" y="342.9">6.927 in</text>
<text x="400.2" y="342.9">73.386 in</text>
<text x="459.4" y="342.9">0 in</text>
<text x="503.4" y="342.9">75.324 in</text>
<text x="62.7" y="355.8">1.438</text>
<text x="265.7" y="385.2">FRONT VIEW</text>
</g>
<g font-size="5.3">
<text x="418.8" y="368">2X88-0148</text>
<text x="417.8" y="375.1">1-S1-2X88-0148</text>
<text x="418.4" y="382.6">2X88G</text>
<text x="417.8" y="389.5">0.02 in</text>
<text x="252.9" y="398.4">Note on drilling</text>
<text x="253" y="404.9">Solid line : drill on the front side</text>
<text x="380.1" y="404">5.00 in</text>
<text x="252.9" y="411.2">Broken line: drill on the back side</text>
<text x="431.3" y="411.5">1:7</text>
<text x="516.9" y="411.5">1/1</text>
</g>
<g font-size="4.6">
<text x="371.7" y="411.2">11.063 in</text>
<text x="400.7" y="411.2">9.125</text>
<text x="387.2" y="416.5">in</text>
</g>
<g font-size="4.3">
<text x="345.8" y="368.4">ORDER NUMBER</text>
<text x="345.8" y="375.5">COMPONENT ID</text>
<text x="345.8" y="382.7">SERIES</text>
<text x="345.9" y="389.9">TOLERANCE</text>
<text x="367.7" y="396.7">CLEARANCE</text>
<text x="345.1" y="404.3">FLOOR</text>
<text x="344.8" y="411.1">CEILING</text>
</g>
<g font-size="3.9">
<text x="422.1" y="403.1">L:Inswing / R:Inswing</text>
<text x="469" y="403.1">L:right-hand hinging / R:left-hand hinging</text>
<text x="365.7" y="411.2">LD:</text>
<text x="391.8" y="411.2">/ RD:</text>
</g>
<g font-size="3.5">
<text x="417.9" y="397">SWING</text>
<text x="466.9" y="396.9">HINGE</text>
<text x="417.5" y="410.9">SCALE</text>
<text x="452.1" y="410.9">WEIGHT</text>
<text x="502.9" y="410.9">SHEET</text>
</g>
</svg>
